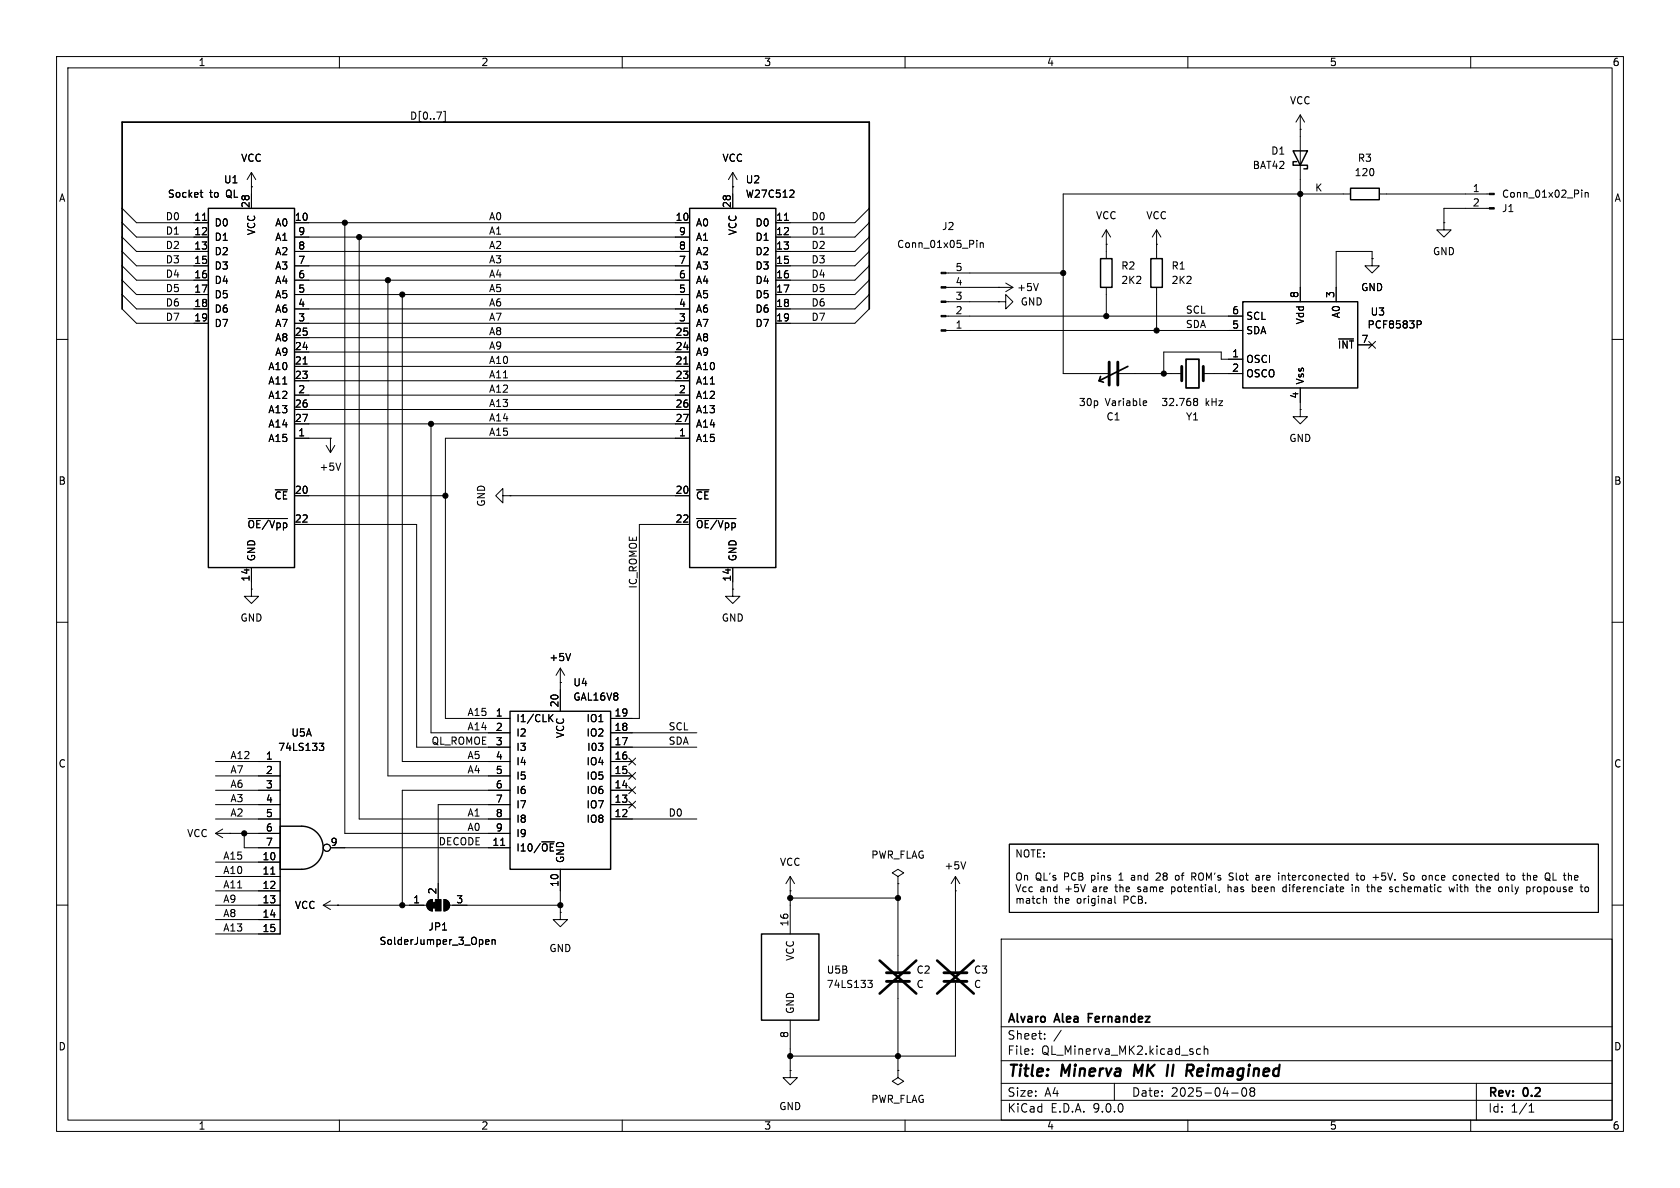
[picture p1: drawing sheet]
<svg xmlns="http://www.w3.org/2000/svg" width="297mm" height="210mm" viewBox="0 0 297 210" stroke-linecap="round" stroke-linejoin="round" font-family="sans-serif">
<g fill="none" stroke="#000" stroke-width=".18">
<path d="M10 10h277v190h-277zM12 12h273v186h-273zM60 10v2M78.4 19.7h.3v1.8h-.3M110 10v2M160 10v2M210 10v2M260 10v2M21.6 36.8l2.5 2.6h12.7M21.6 39.4l2.5 2.5h12.7M35.4 34h.5M35.6 34.7l.3 .2"/>
<path d="M35.8 39h.7M44.4 33h.1M44.4 30.5v6.3M44.4 30.5l-.7 1.3M44.4 30.5l.8 1.3M52.1 39.4h69.8M61 39.4v107.9h29.2M129.5 33h.1M129.5 30.5v6.3M129.5 30.5l-.7 1.3M129.5 30.5l.8 1.3M138.7 39h.7"/>
<path d="M140.1 33.6l.3 .2-.1 .3-.7 .8h.8M153.7 36.8l-2.6 2.6h-13.9M153.7 39.4l-2.6 2.5h-13.9M229.9 22.9h.1M229.9 20.3v33M229.9 20.3l-.8 1.3M229.9 20.3l.7 1.3M238.8 34.3h-50.8v31.7h8.1M243.8 34.3h19.5M255.3 39.4v1.2h1.2l-1.2 1.3-1.3-1.3h1.3M255.3 39.4h.1M263.3 36.8h-8v2.6"/>
<path d="M279.6 33.6v.1M279.6 34v.9M280.2 34.1l.2-.1 .3 .1 .1 .8M280.2 34v.9M21.6 41.9l2.5 2.6h12.7M21.6 44.5l2.5 2.5h12.7M21.6 47l2.5 2.5h12.7M21.6 49.5l2.5 2.6h12.7M21.6 52.1l2.5 2.5h12.7M21.6 54.6l2.5 2.6h12.7M52.1 41.9h69.8M52.1 44.5h69.8"/>
<path d="M52.1 47h69.8M52.1 49.5h69.8M52.1 52.1h69.8M52.1 54.6h69.8M52.1 57.2h69.8M52.1 59.7h69.8M63.5 41.9v102.9h26.7M68.6 49.5v87.7h21.6M71.1 52.1v82.5h19.1M153.7 41.9l-2.6 2.6h-13.9M153.7 44.5l-2.6 2.5h-13.9M153.7 47l-2.6 2.5h-13.9"/>
<path d="M153.7 49.5l-2.6 2.6h-13.9M153.7 52.1l-2.6 2.5h-13.9M153.7 54.6l-2.6 2.6h-13.9M167.2 55.9h52.5M167.2 58.4h52.5M167.2 53.3h9.3M167.2 50.8h11.9M167.2 48.3h20.8M172.7 42.5v.1M172.7 42.9v.9M173.3 42.9v.9M173.3 43l.2-.1 .3 .1v.8"/>
<path d="M176.5 50.8h.1M176.5 53.3h1.3v-1.2l1.3 1.2-1.3 1.3v-1.3M176.5 53.3h.1M177.8 50l1.3 .8M179.1 50.8l-1.3 .8M183.6 50.1l-.5 1.3M195.6 43.2h.1M195.6 40.6v5.1M195.6 50.8v5.1M195.6 40.6l-.8 1.3M195.6 40.6l.7 1.3M204.5 43.2h.1"/>
<path d="M204.5 40.6v5.1M204.5 50.8v7.6M204.5 40.6l-.8 1.3M204.5 40.6l.7 1.3M236.6 59.9h2.7M242.6 45.7v1.3h1.2l-1.2 1.3-1.3-1.3h1.3M242.6 45.7h.1M242.6 45.7v-1.2h-6.4v8.8M250.5 56.7h.5l.3 .3-.2 .3-.6 .1M10 60h2M52.1 62.2h69.8M52.1 64.8h69.8"/>
<path d="M52.1 67.3h69.8M52.1 69.9h69.8M52.1 72.4h69.8M52.1 74.9h69.8M52.1 77.5h6.3M53.6 64.4h.7M57.7 78.7l.7 1.3M58.4 77.5h.1M58.4 77.5v2.5M59.2 78.7l-.8 1.3M76.2 74.9v54.6h14M120.9 64.4h.7"/>
<path d="M121.9 77.5h-43.2v49.5h11.5M197.6 66h11.3M202.3 70.9h.4v.3l-.6 .1M202.7 71.6l-.4 .1M211.1 70.9l.1 .1M211.1 70.5l.4-.1 .2 .2v.1l-.2 .3M211.2 71h.3M211.2 71h-.1M211.5 71l.2 .2v.4l-.2 .1-.4-.1M212.7 66h7M219.7 63.5h-3.8v-1.3h-10.2v3.8M229.9 72.4v1.3h1.2l-1.2 1.2-1.3-1.2h1.3"/>
<path d="M229.9 72.4h.1M229.9 68.6v3.8M240 61h2.6M242 60.4l1.2 1.2M243.2 60.4l-1.2 1.2M285 60h2M43.9 91.7h6.9M52.1 92.7h21.6v39.4h16.5M52.1 87.6h26.6M60.2 81.9l-.4 1.2M88.9 87.6v-1.2l-1.3 1.2 1.3 1.3v-1.3h1.3M90.2 87.6h.1"/>
<path d="M90.2 87.6h31.7M121.9 92.7h-8.9v34.3h-5.1M123.2 91.7h6.9M10 110h2M44.4 104.1v1.3h1.3l-1.3 1.3-1.2-1.3h1.2M44.4 104.1h.1M44.4 100.3v3.8M99.1 118.1v7.6M99.1 118.1l-.8 1.3M99.1 118.1l.7 1.3M100.9 115.5l-.4 1.3M129.5 104.1v1.3h1.3l-1.3 1.3-1.2-1.3h1.2"/>
<path d="M129.5 104.1h.1M129.5 100.3v3.8M285 110h2M38.1 134.6h11.4M38.1 137.2h11.4M38.1 139.7h11.4M56.4 131.4h.8l-.4 .5 .4 .1v.4l-.2 .3h-.4M90.2 139.7h-19.1v20.3M97.2 126.9l.6 .7M97.8 126.3l-.8 .7M99.1 120.7h.1M107.9 134.6h3.9"/>
<path d="M107.9 137.2h3.9M107.9 139.7h3.9M107.9 129.5h15.3M107.9 132.1h15.3M111.2 134l1.2 1.2M111.2 139.1l1.2 1.2M111.2 136.6l1.2 1.2M112.4 134l-1.2 1.2M112.4 139.1l-1.2 1.2M112.4 136.6l-1.2 1.2M38.1 142.2h11.4M38.1 144.8h11.4"/>
<path d="M38.1 147.3h11.4M38.1 152.4h11.4M38.1 154.9h11.4M38.1 157.5h11.4M38.1 147.3l1.3 .8M39.4 146.6l-1.3 .7M40.6 147.3h.1M43.2 147.3v2.6h6.3M47.9 154.5h.7M58.4 149.9h31.8M58.4 159.3l-1.3 .7M75.7 159.3l.8-.3v2a1.02 1.02 0 0 1-1-.6 1.02 1.02 0 0 1 .2-1.1z"/>
<path d="M78.5 159a1.02 1.02 0 0 1 1 1 1.02 1.02 0 0 1-1 1zM88.5 149.4h.7M90.2 142.2h-12.7v16.8M99.1 153.7v7.6M107.9 142.2h3.9M107.9 144.8h15.3M111.2 141.6l1.2 1.2M112.4 141.6l-1.2 1.2M139.7 157.5h.1M139.7 154.9l-.8 1.3M139.7 154.9l.8 1.3M139.7 154.9v10.2"/>
<path d="M139.7 158.8h19M158.7 154.9l1.1-.6-1.1-.6-1 .6 1 .6v1.3M158.7 156.2h.1M158.7 156.2v15.5M168.9 157.5h.1M168.9 154.9l-.8 1.3M168.9 154.9l.8 1.3M168.9 154.9v16.8M170.7 152.3l-.4 1.3M178.4 149.2h104.2v12.1h-104.2zM184.6 158.8l.4 .2v.7M197.1 158.4v1.1l.2 .2"/>
<path d="M197.8 155.6h.7M197.9 154.6l-.1 .1M200.2 154.7l-.2 .1M200.2 155.1l-.2 .2 .2 .3M201.1 157.6h.2M201.3 156.8l-.2 .2 .2 .2M204.9 154.3l-.5 .1M205.1 154.9l-.8 .7h.8M207.1 156.8v1.3M207.1 157.6h.4M207.5 156.8h-.4M207.8 155.3l.2 .3 .3-.1"/>
<path d="M208.3 154.8l-.3-.1-.2 .3M210.7 154.3h.5l.2 .3-.1 .3-.6 .1M211 155l.4 .6M215.6 157.6l-.1 .2M217.1 156.9l.4-.1 .1 .2M217.1 156.4v1.2M217.5 154.3l.5 .1M217.8 155l.2 .2-.2 .4M221.5 156.8h.4l.1 .2-.1 .5-.4 .1M222.2 154.7l.3 .1 .1 .8M222.6 155.5l-.4 .1M222.6 155l-.4 .1"/>
<path d="M226.1 154.3v.1M226.7 154.8h.4l.1 .8M227 156.8h.4M227.4 157.6h-.4M227.4 156.4v1.2M239.1 156.4v.1M239.1 156.8v.8M239.7 156.9l.3-.1 .2 .2M239.7 156.8v.8M239.7 154.7h.5M239.9 154.3v1.1l.3 .2M240.7 154.8l.3-.1 .2 .3v.3l-.2 .3-.3-.1-.1-.2z"/>
<path d="M242.6 156.8h.3l.1 .2M244.3 155.5l.1 .1M244.9 154.3h-.6v.6l.1-.1M247.3 156.8h-.4l-.2 .2 .1 .6h.5M249.4 154.9l.2-.2 .3 .2 .1 .4-.1 .2-.3 .1-.2-.1zM256.2 156.8l.2 .8 .3-.6 .2 .6 .2-.8M257.6 156.8v.8M258.5 154.8l.2 .2-.2 .5M259.2 154.7v.9M259.4 154.7l-.2 .2M262.2 156.8l.1 .2v.6M262.9 156.8v.8"/>
<path d="M263.5 157.1l-.6 .1M266.5 156.8l.2 .2v.6M267.4 154.7l.3 .1 .1 .2-.1 .5-.3 .1M271.5 154.7l.2 .3-.6 .2M271.7 155.5l-.2 .1M272.3 156.8h-.3l-.2 .2v.5l.2 .1h.3M279.5 156.4v1.1M280.6 156.8l.2 .2v.4l-.2 .2M10 160h2M38.1 160h11.4M38.1 162.6h11.4M38.1 165.1h11.4"/>
<path d="M57.1 160h18.3M57.1 160l1.3 .8M59.7 160h.1M79.5 160h19.6M85.8 166.5l.7-.1-.1-.2-.4-.1-.2 .2 .1 .6h.5M87 166.2l.2-.1 .3 .1v.7M87 166.1v.8M99.1 161.3v1.3h1.2l-1.2 1.2-1.3-1.2h1.3M99.1 161.3h.1M153.4 173.3h.8l-.4 .5 .3 .1 .1 .4-.2 .3h-.4M158.7 173.7v15.5M168.9 173.7v13h-29.2"/>
<path d="M177 166h108v32h-108zM285 160h2M60 198v2M110 198v2M139.7 189.2v1.3h1.3l-1.3 1.3-1.3-1.3h1.3M139.7 189.2h.1M139.7 180.3v8.9M158.7 189.2v1.3l1.1 .6-1.1 .7-1-.7 1-.6M158.7 189.2h.1M160 198v2M177 194.5h108M177 191.5h108"/>
<path d="M177 187.5h108M177 181.5h108M182.5 186.3v.1M182.5 185.5v.1M184.7 183.6v.1M184.7 182.8v.1M187.6 182.1l-1.3 2M197 191.5v3M210 198v2M212.2 185.5l-.4-.1-.3 .3v.4l.2 .2h.5M212.9 185.5l.2-.1 .4 .1v.9M212.9 184.9v1.5"/>
<path d="M217.7 193.2h1.2M219.7 192.4a.81 .81 0 0 0 .3 1.4l.2-.1 .2-.5-.2-.8M221 192.4v.3l.2 .2M221.2 192.9l-.2 .3v.5l.2 .1 .5-.1 .1-.2-.1-.4-.2-.2M221.2 192.9h.3M221.7 192.4l.1 .3-.3 .2M260 198v2M261 191.5v6.5M270.3 196.6h.9M270.3 195.5l.4-.4v1.5"/>
<circle cx="57.8" cy="149.9" r=".63"/>
</g>
<path d="M200.7 188.2l-.3 2M210.3 189.3l.5 .9M210.7 188.2l.2 .1a.58 .58 0 0 1-.3 1" fill="none" stroke="#000" stroke-width=".4"/>
<path d="M21.6 54.6v-33h132.1v33M194.3 67.3l.8 .3M194.6 66.5l-.3 .8M199.4 64.8l-5.1 2.5M209.7 63.5h2.3v5.1h-2.3zM192.4 179.9h.5M193.1 179.2h-.7v1.5" fill="none" stroke="#000" stroke-width=".3"/>
<path d="M36.8 36.8h15.3v63.5h-15.3zM121.9 36.8h15.3v63.5h-15.3zM228.6 26.7h2.5l-1.2 2.5zM229.2 28.6h-.6v.6h2.5v.6h-.6M238.8 33.3h5v2h-5zM194.6 45.7h2v5.1h-2zM203.5 45.7h2v5.1h-2zM219.7 53.3h20.3v15.3h-20.3zM49.5 134.6v30.5M90.2 125.7h17.7v28h-17.7zM49.5 146.1h3.8a3.8 3.8 0 0 1 3.8 3.8 3.8 3.8 0 0 1-3.8 3.8h-3.8zM134.6 165.1h10.2v15.2h-10.2z" fill="none" stroke="#000" stroke-width=".25"/>
<path d="M196.1 64v4.1M197.6 64v4.1M208.9 64.8v2.5M212.7 64.8v2.5M156.7 172h4.1M156.7 173.5h4.1M166.9 172h4M166.9 173.5h4" fill="none" stroke="#000" stroke-width=".51"/>
<path d="M155.5 169.8l6.5 5.8M162 169.8l-6.5 5.8M165.7 169.8l6.4 5.8M172.1 169.8l-6.4 5.8" fill="none" stroke="#000" stroke-width=".46"/>
<g fill="#000" stroke="#000" stroke-width=".18">
<path d="M263.3 34.2h.9v.2h-.9zM263.3 36.7h.9v.3h-.9zM166.4 58.3h.8v.2h-.8zM166.4 55.8h.8v.2h-.8zM166.4 53.2h.8v.3h-.8zM166.4 50.7h.8v.2h-.8zM166.4 48.1h.8v.3h-.8zM75.7 159.3l.8-.3v2a1.02 1.02 0 0 1-1-.6 1.02 1.02 0 0 1 .2-1.1zM76.5 159.5h.5v1h-.5zM77 159h1v2h-1zM78.5 159a1.02 1.02 0 0 1 1 1 1.02 1.02 0 0 1-1 1z"/>
<circle cx="61" cy="39.4" r=".46"/>
<circle cx="229.9" cy="34.3" r=".46"/>
<circle cx="63.5" cy="41.9" r=".46"/>
<circle cx="68.6" cy="49.5" r=".46"/>
<circle cx="71.1" cy="52.1" r=".46"/>
<circle cx="188" cy="48.3" r=".46"/>
<circle cx="195.6" cy="55.9" r=".46"/>
<circle cx="204.5" cy="58.4" r=".46"/>
<circle cx="76.2" cy="74.9" r=".46"/>
<circle cx="205.7" cy="66" r=".46"/>
<circle cx="78.7" cy="87.6" r=".46"/>
<circle cx="43.2" cy="147.3" r=".46"/>
<circle cx="139.7" cy="158.8" r=".46"/>
<circle cx="158.7" cy="158.8" r=".46"/>
<circle cx="71.1" cy="160" r=".46"/>
<circle cx="99.1" cy="160" r=".46"/>
<circle cx="139.7" cy="186.7" r=".46"/>
<circle cx="158.7" cy="186.7" r=".46"/>
</g>
<g font-size="2.8">
<text x="178" y="190.9">Title:</text>
<text x="187.7" y="190.9">Minerva</text>
<text x="201.3" y="190.9">MK II</text>
<text x="212.2" y="190.9">Reimagined</text>
</g>
<g font-size="2.1">
<text x="178" y="184">Sheet:</text>
<text x="178" y="181.2">Alvaro</text>
<text x="186.6" y="181.2">Alea</text>
<text x="193.1" y="181.2">Fernandez</text>
<text x="178" y="186.7">File:</text>
<text x="184.1" y="186.7">QL_Minerva_MK2.kicad_sch</text>
<text x="178" y="196.9">KiCad</text>
<text x="178" y="194.1">Size:</text>
<text x="184.7" y="194.1">A4</text>
<text x="185.7" y="196.9">E.D.A.</text>
<text x="193.3" y="196.9">9.0.0</text>
<text x="200" y="194.1">Date:</text>
<text x="207" y="194.1">2025-04-08</text>
<text x="263" y="194.3">Rev:</text>
<text x="263" y="196.9">Id:</text>
<text x="267.1" y="196.9">1/1</text>
<text x="269.4" y="194.3">0.2</text>
</g>
<g font-size="1.8">
<text x="35" y="11.9">1</text>
<text x="85" y="11.9">2</text>
<text x="135" y="11.9">3</text>
<text x="185" y="11.9">4</text>
<text x="235" y="11.9">5</text>
<text x="285" y="11.9">6</text>
<text x="72.4" y="21.2">D[0..7]</text>
<text x="228" y="18.6">VCC</text>
<text x="42.5" y="28.8">VCC</text>
<text x="127.6" y="28.8">VCC</text>
<text x="224.6" y="27.5">D1</text>
<text x="240" y="28.8">R3</text>
<text x="10.3" y="35.9">A</text>
<text x="29.6" y="35.2">Socket</text>
<text x="37" y="35.2">to</text>
<text x="39.5" y="32.6">U1</text>
<text x="40.1" y="35.2">QL</text>
<text x="131.7" y="35.2">W27C512</text>
<text x="131.7" y="32.6">U2</text>
<text x="221.4" y="30.1">BAT42</text>
<text x="232.4" y="33.9">K</text>
<text x="239.4" y="31.3">120</text>
<text x="260.3" y="34">1</text>
<text x="265.4" y="35.2">Conn_01x02_Pin</text>
<text x="285.3" y="35.9">A</text>
<text x="29.2" y="41.6">D1</text>
<text x="29.2" y="39">D0</text>
<text x="34.2" y="39.1">11</text>
<text x="34.2" y="41.7">12</text>
<text x="37.8" y="40.2">D0</text>
<text x="44.2" y="36.9" transform="rotate(-90 44.2 36.9)">28</text>
<text x="45.3" y="41.7" transform="rotate(-90 45.3 41.7)">VCC</text>
<text x="48.6" y="40.2">A0</text>
<text x="52" y="39.1">10</text>
<text x="52.6" y="41.7">9</text>
<text x="86.4" y="39">A0</text>
<text x="86.4" y="41.6">A1</text>
<text x="119.3" y="39.1">10</text>
<text x="119.9" y="41.7">9</text>
<text x="122.9" y="40.2">A0</text>
<text x="129.3" y="36.9" transform="rotate(-90 129.3 36.9)">28</text>
<text x="130.4" y="41.7" transform="rotate(-90 130.4 41.7)">VCC</text>
<text x="133.5" y="40.2">D0</text>
<text x="137.1" y="39.1">11</text>
<text x="137.1" y="41.7">12</text>
<text x="143.4" y="39">D0</text>
<text x="143.4" y="41.6">D1</text>
<text x="166.4" y="40.9">J2</text>
<text x="193.7" y="39">VCC</text>
<text x="202.6" y="39">VCC</text>
<text x="260.3" y="36.6">2</text>
<text x="265.4" y="37.7">J1</text>
<text x="29.2" y="44.1">D2</text>
<text x="29.2" y="46.6">D3</text>
<text x="34.2" y="44.2">13</text>
<text x="34.2" y="46.7">15</text>
<text x="37.8" y="42.8">D1</text>
<text x="37.8" y="45.3">D2</text>
<text x="37.8" y="47.9">D3</text>
<text x="48.6" y="42.8">A1</text>
<text x="48.6" y="45.3">A2</text>
<text x="48.6" y="47.9">A3</text>
<text x="52.6" y="44.2">8</text>
<text x="52.6" y="46.7">7</text>
<text x="86.4" y="44.1">A2</text>
<text x="86.4" y="46.6">A3</text>
<text x="119.9" y="44.2">8</text>
<text x="119.9" y="46.7">7</text>
<text x="122.9" y="42.8">A1</text>
<text x="122.9" y="45.3">A2</text>
<text x="122.9" y="47.9">A3</text>
<text x="133.5" y="42.8">D1</text>
<text x="133.5" y="45.3">D2</text>
<text x="133.5" y="47.9">D3</text>
<text x="137.1" y="44.2">13</text>
<text x="137.1" y="46.7">15</text>
<text x="143.4" y="44.1">D2</text>
<text x="143.4" y="46.6">D3</text>
<text x="158.5" y="44">Conn_01x05_Pin</text>
<text x="198.1" y="47.9">R2</text>
<text x="207" y="47.9">R1</text>
<text x="253.2" y="45.3">GND</text>
<text x="29.2" y="51.7">D5</text>
<text x="29.2" y="49.2">D4</text>
<text x="34.2" y="49.3">16</text>
<text x="34.2" y="51.8">17</text>
<text x="37.8" y="50.4">D4</text>
<text x="37.8" y="52.9">D5</text>
<text x="48.6" y="50.4">A4</text>
<text x="48.6" y="52.9">A5</text>
<text x="52.6" y="49.3">6</text>
<text x="52.6" y="51.8">5</text>
<text x="86.4" y="51.7">A5</text>
<text x="86.4" y="49.2">A4</text>
<text x="119.9" y="49.3">6</text>
<text x="119.9" y="51.8">5</text>
<text x="122.9" y="50.4">A4</text>
<text x="122.9" y="52.9">A5</text>
<text x="133.5" y="50.4">D4</text>
<text x="133.5" y="52.9">D5</text>
<text x="137.1" y="49.3">16</text>
<text x="137.1" y="51.8">17</text>
<text x="143.4" y="51.7">D5</text>
<text x="143.4" y="49.2">D4</text>
<text x="168.8" y="53.1">3</text>
<text x="168.8" y="50.5">4</text>
<text x="168.8" y="48">5</text>
<text x="179.7" y="51.7">+5V</text>
<text x="198.1" y="50.4">2K2</text>
<text x="207" y="50.4">2K2</text>
<text x="229.6" y="52.8" transform="rotate(-90 229.6 52.8)">8</text>
<text x="236" y="52.8" transform="rotate(-90 236 52.8)">3</text>
<text x="240.5" y="51.7">GND</text>
<text x="29.2" y="54.3">D6</text>
<text x="29.2" y="56.8">D7</text>
<text x="34.2" y="54.4">18</text>
<text x="34.2" y="56.9">19</text>
<text x="37.8" y="55.5">D6</text>
<text x="37.8" y="58">D7</text>
<text x="48.6" y="55.5">A6</text>
<text x="48.6" y="58">A7</text>
<text x="52" y="59.4">25</text>
<text x="52.6" y="54.4">4</text>
<text x="52.6" y="56.9">3</text>
<text x="86.4" y="59.3">A8</text>
<text x="86.4" y="56.8">A7</text>
<text x="86.4" y="54.3">A6</text>
<text x="119.3" y="59.4">25</text>
<text x="119.9" y="54.4">4</text>
<text x="119.9" y="56.9">3</text>
<text x="122.9" y="55.5">A6</text>
<text x="122.9" y="58">A7</text>
<text x="133.5" y="55.5">D6</text>
<text x="133.5" y="58">D7</text>
<text x="137.1" y="54.4">18</text>
<text x="137.1" y="56.9">19</text>
<text x="143.4" y="54.3">D6</text>
<text x="143.4" y="56.8">D7</text>
<text x="168.8" y="58.2">1</text>
<text x="168.8" y="55.6">2</text>
<text x="180.3" y="54.2">GND</text>
<text x="209.5" y="58.1">SDA</text>
<text x="209.5" y="55.5">SCL</text>
<text x="217.7" y="55.6">6</text>
<text x="217.7" y="58.2">5</text>
<text x="220.2" y="56.7">SCL</text>
<text x="220.2" y="59.3">SDA</text>
<text x="230.7" y="57.4" transform="rotate(-90 230.7 57.4)">Vdd</text>
<text x="237.1" y="56.3" transform="rotate(-90 237.1 56.3)">A0</text>
<text x="241.7" y="58.3">PCF8583P</text>
<text x="242.2" y="56">U3</text>
<text x="47.3" y="65.6">A10</text>
<text x="48.6" y="60.6">A8</text>
<text x="48.6" y="63.1">A9</text>
<text x="52" y="62">24</text>
<text x="52" y="64.5">21</text>
<text x="86.4" y="61.9">A9</text>
<text x="86.4" y="64.4">A10</text>
<text x="119.3" y="62">24</text>
<text x="119.3" y="64.5">21</text>
<text x="122.9" y="60.6">A8</text>
<text x="122.9" y="63.1">A9</text>
<text x="122.9" y="65.6">A10</text>
<text x="217.7" y="63.2">1</text>
<text x="217.7" y="65.8">2</text>
<text x="220.2" y="64.4">OSCI</text>
<text x="236.4" y="61.8">~{INT}</text>
<text x="240.6" y="60.7">7</text>
<text x="47.3" y="68.2">A11</text>
<text x="47.3" y="70.7">A12</text>
<text x="52" y="67.1">23</text>
<text x="52.6" y="69.6">2</text>
<text x="86.4" y="67">A11</text>
<text x="86.4" y="69.5">A12</text>
<text x="119.3" y="67.1">23</text>
<text x="119.9" y="69.6">2</text>
<text x="122.9" y="68.2">A11</text>
<text x="122.9" y="70.7">A12</text>
<text x="190.6" y="72">30p</text>
<text x="195.4" y="72">Variable</text>
<text x="205.2" y="72">32.768</text>
<text x="213" y="72">kHz</text>
<text x="220.2" y="66.9">OSCO</text>
<text x="229.6" y="70.6" transform="rotate(-90 229.6 70.6)">4</text>
<text x="230.7" y="68.1" transform="rotate(-90 230.7 68.1)">Vss</text>
<text x="47.3" y="73.3">A13</text>
<text x="47.3" y="75.8">A14</text>
<text x="52" y="72.1">26</text>
<text x="52" y="74.7">27</text>
<text x="52.6" y="77.2">1</text>
<text x="86.4" y="74.6">A14</text>
<text x="86.4" y="77.1">A15</text>
<text x="86.4" y="72">A13</text>
<text x="119.3" y="72.1">26</text>
<text x="119.3" y="74.7">27</text>
<text x="119.9" y="77.2">1</text>
<text x="122.9" y="73.3">A13</text>
<text x="122.9" y="75.8">A14</text>
<text x="195.5" y="74.5">C1</text>
<text x="209.6" y="74.5">Y1</text>
<text x="47.3" y="78.3">A15</text>
<text x="56.4" y="83.4">+5V</text>
<text x="122.9" y="78.3">A15</text>
<text x="227.8" y="78.3">GND</text>
<text x="10.3" y="85.9">B</text>
<text x="48.4" y="88.5">~{CE}</text>
<text x="52" y="87.4">20</text>
<text x="86" y="89.7" transform="rotate(-90 86 89.7)">GND</text>
<text x="119.3" y="87.4">20</text>
<text x="122.9" y="88.5">~{CE}</text>
<text x="285.3" y="85.9">B</text>
<text x="43.7" y="93.6">~{OE/Vpp}</text>
<text x="52" y="92.5">22</text>
<text x="119.3" y="92.5">22</text>
<text x="122.9" y="93.6">~{OE/Vpp}</text>
<text x="45.3" y="99.3" transform="rotate(-90 45.3 99.3)">GND</text>
<text x="130.4" y="99.3" transform="rotate(-90 130.4 99.3)">GND</text>
<text x="44.2" y="102.9" transform="rotate(-90 44.2 102.9)">14</text>
<text x="112.7" y="104.1" transform="rotate(-90 112.7 104.1)">IC_ROMOE</text>
<text x="129.3" y="102.9" transform="rotate(-90 129.3 102.9)">14</text>
<text x="42.4" y="110.1">GND</text>
<text x="127.5" y="110.1">GND</text>
<text x="97" y="117.1">+5V</text>
<text x="98.8" y="125.1" transform="rotate(-90 98.8 125.1)">20</text>
<text x="101.3" y="121.5">U4</text>
<text x="101.3" y="124.1">GAL16V8</text>
<text x="51.4" y="130.4">U5A</text>
<text x="76.2" y="131.7">QL_ROMOE</text>
<text x="82.5" y="129.2">A14</text>
<text x="82.5" y="126.7">A15</text>
<text x="87.6" y="126.7">1</text>
<text x="87.6" y="129.3">2</text>
<text x="87.6" y="131.8">3</text>
<text x="91.2" y="127.9">I1/CLK</text>
<text x="91.2" y="130.4">I2</text>
<text x="99.9" y="130.6" transform="rotate(-90 99.9 130.6)">VCC</text>
<text x="103.6" y="127.9">IO1</text>
<text x="103.6" y="130.4">IO2</text>
<text x="108.5" y="126.7">19</text>
<text x="108.5" y="129.3">18</text>
<text x="108.5" y="131.8">17</text>
<text x="118.1" y="131.7">SDA</text>
<text x="118.1" y="129.2">SCL</text>
<text x="10.3" y="135.9">C</text>
<text x="40.6" y="134.3">A12</text>
<text x="40.6" y="136.8">A7</text>
<text x="46.9" y="134.4">1</text>
<text x="46.9" y="136.9">2</text>
<text x="49.1" y="132.9">74LS133</text>
<text x="82.5" y="136.8">A4</text>
<text x="82.5" y="134.3">A5</text>
<text x="87.6" y="134.4">4</text>
<text x="87.6" y="136.9">5</text>
<text x="91.2" y="132.9">I3</text>
<text x="91.2" y="135.5">I4</text>
<text x="103.6" y="135.5">IO4</text>
<text x="103.7" y="132.9">I03</text>
<text x="108.5" y="134.4">16</text>
<text x="108.5" y="136.9">15</text>
<text x="285.3" y="135.9">C</text>
<text x="40.6" y="141.9">A3</text>
<text x="40.6" y="139.4">A6</text>
<text x="46.9" y="139.4">3</text>
<text x="46.9" y="142">4</text>
<text x="87.6" y="139.4">6</text>
<text x="87.6" y="142">7</text>
<text x="91.2" y="138">I5</text>
<text x="91.2" y="140.6">I6</text>
<text x="91.2" y="143.1">I7</text>
<text x="103.6" y="138">IO5</text>
<text x="103.6" y="140.6">IO6</text>
<text x="103.6" y="143.1">IO7</text>
<text x="108.5" y="139.4">14</text>
<text x="108.5" y="142">13</text>
<text x="33" y="148.2">VCC</text>
<text x="40.6" y="144.4">A2</text>
<text x="46.9" y="144.5">5</text>
<text x="46.9" y="147.1">6</text>
<text x="46.9" y="149.6">7</text>
<text x="58.3" y="149.6">9</text>
<text x="77.5" y="149.5">DECODE</text>
<text x="82.5" y="144.4">A1</text>
<text x="82.5" y="147">A0</text>
<text x="87" y="149.6">11</text>
<text x="87.6" y="144.5">8</text>
<text x="87.6" y="147.1">9</text>
<text x="91.2" y="145.6">I8</text>
<text x="91.2" y="148.2">I9</text>
<text x="103.6" y="145.6">IO8</text>
<text x="108.5" y="144.5">12</text>
<text x="118.1" y="144.4">D0</text>
<text x="39.4" y="152.1">A15</text>
<text x="39.4" y="154.6">A10</text>
<text x="46.3" y="152.1">10</text>
<text x="46.3" y="154.7">11</text>
<text x="91.2" y="150.7">I10/~{OE}</text>
<text x="99.9" y="152.7" transform="rotate(-90 99.9 152.7)">GND</text>
<text x="137.8" y="153.3">VCC</text>
<text x="153.9" y="152">PWR_FLAG</text>
<text x="166.9" y="153.9">+5V</text>
<text x="179.4" y="151.9">NOTE:</text>
<text x="179.4" y="156">On</text>
<text x="183" y="156">QL's</text>
<text x="188.2" y="156">PCB</text>
<text x="193.2" y="156">pins</text>
<text x="198.3" y="156">1</text>
<text x="200.7" y="156">and</text>
<text x="205.3" y="156">28</text>
<text x="208.9" y="156">of</text>
<text x="211.9" y="156">ROM's</text>
<text x="218.8" y="156">Slot</text>
<text x="223.7" y="156">are</text>
<text x="227.9" y="156">interconected</text>
<text x="241.9" y="156">to</text>
<text x="245" y="156">+5V.</text>
<text x="250.6" y="156">So</text>
<text x="254.2" y="156">once</text>
<text x="259.8" y="156">conected</text>
<text x="269.5" y="156">to</text>
<text x="272.5" y="156">the</text>
<text x="276.7" y="156">QL the</text>
<text x="39.4" y="159.7">A9</text>
<text x="39.4" y="157.1">A11</text>
<text x="46.3" y="157.2">12</text>
<text x="46.3" y="159.8">13</text>
<text x="52" y="160.9">VCC</text>
<text x="73" y="159.8">1</text>
<text x="77.2" y="158.2" transform="rotate(-90 77.2 158.2)">2</text>
<text x="80.6" y="159.8">3</text>
<text x="98.8" y="156.9" transform="rotate(-90 98.8 156.9)">10</text>
<text x="179.4" y="158">Vcc</text>
<text x="179.4" y="160.1">match</text>
<text x="183.8" y="158">and</text>
<text x="186.4" y="160.1">the</text>
<text x="188.4" y="158">+5V</text>
<text x="190.5" y="160.1">original</text>
<text x="193.5" y="158">are</text>
<text x="197.7" y="158">the</text>
<text x="198.9" y="160.1">PCB.</text>
<text x="201.8" y="158">same</text>
<text x="207.9" y="158">potential,</text>
<text x="218.1" y="158">has</text>
<text x="222.6" y="158">been</text>
<text x="228.3" y="158">diferenciate</text>
<text x="240.7" y="158">in</text>
<text x="243.6" y="158">the</text>
<text x="247.7" y="158">schematic</text>
<text x="258.5" y="158">with</text>
<text x="263.5" y="158">the</text>
<text x="267.6" y="158">only</text>
<text x="272.7" y="158">propouse</text>
<text x="39.4" y="164.8">A13</text>
<text x="39.4" y="162.2">A8</text>
<text x="46.3" y="162.3">14</text>
<text x="46.3" y="164.8">15</text>
<text x="67" y="167.2">SolderJumper_3_Open</text>
<text x="75.6" y="164.7">JP1</text>
<text x="139.4" y="163.9" transform="rotate(-90 139.4 163.9)">16</text>
<text x="97" y="168.5">GND</text>
<text x="140.6" y="169.9" transform="rotate(-90 140.6 169.9)">VCC</text>
<text x="146.1" y="172.3">U5B</text>
<text x="161.9" y="172.3">C2</text>
<text x="172.1" y="172.3">C3</text>
<text x="140.6" y="179.3" transform="rotate(-90 140.6 179.3)">GND</text>
<text x="146.1" y="174.9">74LS133</text>
<text x="161.9" y="174.9">C</text>
<text x="172.1" y="174.9">C</text>
<text x="10.3" y="185.9">D</text>
<text x="139.4" y="183.6" transform="rotate(-90 139.4 183.6)">8</text>
<text x="285.3" y="185.9">D</text>
<text x="137.7" y="196.4">GND</text>
<text x="153.9" y="195.2">PWR_FLAG</text>
<text x="35" y="199.9">1</text>
<text x="85" y="199.9">2</text>
<text x="135" y="199.9">3</text>
<text x="185" y="199.9">4</text>
<text x="235" y="199.9">5</text>
<text x="285" y="199.9">6</text>
</g>
</svg>
